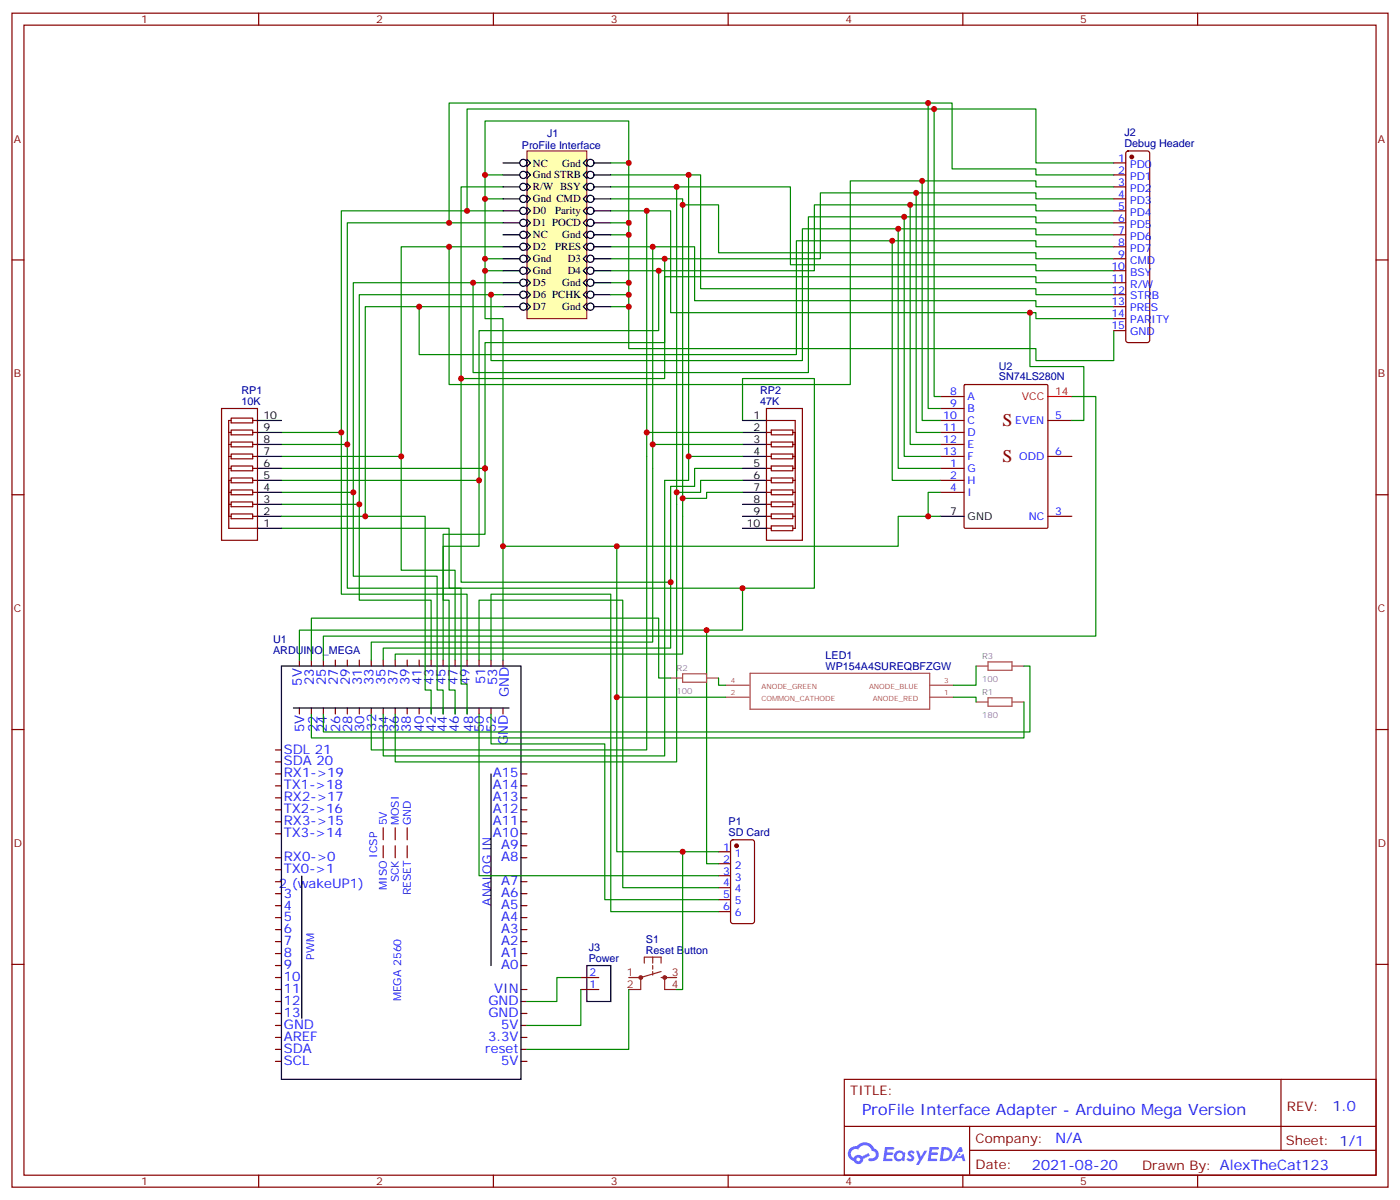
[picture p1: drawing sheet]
<svg xmlns="http://www.w3.org/2000/svg" width="412mm" height="353mm" viewBox="0 0 412 353" stroke-linecap="round" stroke-linejoin="round" font-family="sans-serif">
<g fill="none" stroke="#870000" stroke-width=".35">
<path d="M3.5 3.9h405.4v345.7h-405.4zM7.1 7.4h398.2v338.7h-398.2zM76.2 3.9v3.5M145.3 3.9v3.5M214.5 3.9v3.5M283.6 3.9v3.5M352.8 3.9v3.5M3.5 76.6h3.6M405.3 76.6h3.6M3.5 145.7h3.6M405.3 145.7h3.6M3.5 214.8h3.6"/>
<path d="M405.3 214.8h3.6M3.5 284h3.6M405.3 284h3.6M248.7 317.9h156.6v28.2h-156.6zM377.3 317.9v20.9M248.7 331.7h156.5M285.6 338.8h119.6M285.6 331.7v14.1M76.2 346.1v3.5M145.3 346.1v3.5M214.5 346.1v3.5M283.6 346.1v3.5"/>
<path d="M352.8 346.1v3.5"/>
</g>
<g fill="#5487ff">
<path d="M267.7 339a1.22 1.22 0 0 1 1.7 .3l-.4 .6a.47 .47 0 0 0-.3-.4 .47 .47 0 0 0-.5 .2l.1 .2a1.14 1.14 0 0 1 .8 1.7 1.14 1.14 0 0 1-1.9 0l-.2-.2 .5-.5 .7 .4a.29 .29 0 0 0 .3-.2 .29 .29 0 0 0-.2-.4 1.04 1.04 0 0 1-.6-1.7z"/>
<path d="M260.7 337.8h2.4l.3 .2-.2 .5h-1.8l-.1 .9h1.5l.3 .3-.3 .4h-1.6l-.2 1.1 1.7 .1 .2 .3-.2 .3h-2.6z"/>
<path d="M273.8 337.8h2.4l.3 .2-.1 .5h-1.8l-.2 .9h1.6l.3 .3-.4 .4h-1.6l-.1 1.1 1.7 .1 .2 .3-.2 .3h-2.6z"/>
<path d="M282.6 337.8h.7l.3 1.2-.6 .4a.69 .69 0 0 0-1 .2 .69 .69 0 0 0 .4 1 .69 .69 0 0 0 .9-.6l.5-.3 .6 2.2h-.8l-.2-.9h-1.8l-.5 .9h-.8z"/>
<path d="M269.8 338.9h.8l.6 1.8 1.1-1.8h.9l-2.6 4.2h-.8l.9-1.6z"/>
<path d="M277.4 337.8l-.6 4.1h1.3a2.11 2.11 0 0 0 2.5-2.1 2.11 2.11 0 0 0-2.5-2zM278.1 338.5a1.39 1.39 0 0 1 1.7 1.4 1.39 1.39 0 0 1-1.8 1.3h-.3z"/>
<path d="M263.7 339.4a1.54 1.54 0 0 0-.1 2.1 1.54 1.54 0 0 0 2.2 .2l.6 .2 .3-2.3-.2-.2-.4-.1a1.49 1.49 0 0 0-2.4 .1zM264 340.4a.94 .94 0 0 1 1.8 0 .94 .94 0 0 1-1.8 0z"/>
<path d="M250.4 338.2a2.18 2.18 0 0 0 1.1 3.7 1.44 1.44 0 0 0 1.6 .9 1.44 1.44 0 0 0 1.2-1.5l2-1-.5-.7-1.9 .9a1.47 1.47 0 0 0-2.4 .5 1.39 1.39 0 0 1-.7-2 1.39 1.39 0 0 1 2-.4 2.12 2.12 0 0 1 2.2-1.3 2.12 2.12 0 0 1 1.9 1.6 1.14 1.14 0 0 1 1.1 1.5 1.14 1.14 0 0 1-1.7 .7 .43 .43 0 0 0-.5 .3 .43 .43 0 0 0 .4 .5 1.98 1.98 0 0 0 2.5-1.2 1.98 1.98 0 0 0-1.2-2.5 3.1 3.1 0 0 0-5.3-.7l-.9 .1zM252.3 341.5a.55 .55 0 0 1 1.1 0 .55 .55 0 0 1-1.1 0z"/>
<circle cx="282.6" cy="339.9" r=".26"/>
</g>
<g fill="none" stroke="#870000" stroke-width=".35">
<path d="M88.2 194.4v1.7M91.7 194.4v1.7M95.2 194.4v1.7M98.8 194.4v1.7M102.3 194.4v1.7M105.8 194.4v1.7M109.4 194.4v1.7M112.9 194.4v1.7M116.4 194.4v1.7M119.9 194.4v1.7M123.5 194.4v1.7M127 194.4v1.7"/>
<path d="M130.5 194.4v1.7M134.1 194.4v1.7M137.6 194.4v1.7M141.1 194.4v1.7M144.6 194.4v1.7M148.2 194.4v1.7M88.2 208.5v1.8M91.7 208.5v1.8M95.2 208.5v1.8M98.8 208.5v1.8M102.3 208.5v1.8M105.8 208.5v1.8"/>
<path d="M109.4 208.5v1.8M112.9 208.5v1.8M116.4 208.5v1.8M119.9 208.5v1.8M123.5 208.5v1.8M127 208.5v1.8M130.5 208.5v1.8M134.1 208.5v1.8M137.6 208.5v1.8M141.1 208.5v1.8M144.6 208.5v1.8M148.2 208.5v1.8"/>
<path d="M81.1 238.5h1.8M81.1 234.9h1.8M81.1 231.4h1.8M81.1 227.9h1.8M81.1 224.4h1.8M81.1 220.8h1.8M153.5 238.5h1.7M153.5 234.9h1.7M153.5 231.4h1.7M153.5 227.9h1.7M81.1 259.6h1.8M81.1 256.1h1.8"/>
<path d="M81.1 252.6h1.8M81.1 245.5h1.8M81.1 242h1.8M112.9 243.8v3.5M112.9 249.1v3.5M116.4 243.8v3.5M116.4 249.1v3.5M119.9 243.8v3.5M119.9 249.1v3.5M153.5 259.6h1.7M153.5 252.6h1.7M153.5 245.5h1.7"/>
<path d="M153.5 242h1.7M153.5 249.1h1.7M81.1 277.3h1.8M81.1 273.8h1.8M81.1 270.2h1.8M81.1 266.7h1.8M81.1 263.2h1.8M153.5 277.3h1.7M153.5 273.8h1.7M153.5 270.2h1.7M153.5 266.7h1.7M153.5 263.2h1.7"/>
<path d="M81.1 298.5h1.8M81.1 294.9h1.8M81.1 291.4h1.8M81.1 287.9h1.8M81.1 284.3h1.8M81.1 280.8h1.8M153.5 298.5h1.7M153.5 294.9h1.7M153.5 291.4h1.7M153.5 284.3h1.7M153.5 280.8h1.7M81.1 312.6h1.8"/>
<path d="M81.1 309h1.8M81.1 305.5h1.8M81.1 302h1.8M153.5 312.6h1.7M153.5 309h1.7M153.5 305.5h1.7M153.5 302h1.7"/>
</g>
<path d="M82.9 196.1h70.6v121.8h-70.6zM86.4 208.5h63.5M144.6 227.9v56.4M88.9 258v41.9" fill="none" stroke="#000" stroke-width=".35"/>
<g fill="none" stroke="#008700" stroke-width=".35">
<path d="M142.9 51.5h5.3M142.9 58.6h5.3M148.2 55h-12.4v116.4h61.8v-28.2h7v-5.3h14.1M179.9 55h19.4v93.5M179.9 58.6h21.2v93.4M179.9 48h5.3v21.1h-5.3M179.9 51.5h22.9M185.2 48v-12.4h-42.3v40.6h5.3M142.9 76.2v3.5h5.3M148.2 72.7h-30v61.7h-35.3M148.2 65.6h-45.9v65.3h-19.4M148.2 62.1h-47.7v65.3h-17.6"/>
<path d="M179.9 62.1h10.6v72.3M179.9 72.7h12.4v65.2M179.9 79.7h14.1v17.7h-52.9v44.1h-58.2M179.9 76.2h15.9v24.7h-52.9v37h-60M185.2 69.1v14.2h-5.3M328.1 72.7h-22.9v-1.8h-70.6v33.5h-111.1v-14.1h-15.9v61.7h17.6v51.2h1.8v7.1M148.2 86.8h-42.4v61.7h-22.9M148.2 83.3h-44.1v61.7h-21.2M185.2 83.3v7h-5.3M328.1 86.8h-22.9v-1.8h-98.8v-33.5h-3.6v90h-7M218.7 123.8v-12.3h21.2v61.7h-107.6v-17.6h-49.4"/>
</g>
<path d="M225.8 120.3h10.6v38.8h-10.6z" fill="#fff" stroke="#870000" stroke-width=".35"/>
<path d="M218.7 123.8h7.1M218.7 127.4h7.1M218.7 130.9h7.1M218.7 134.4h7.1M218.7 137.9h7.1M218.7 141.5h7.1M218.7 145h7.1M218.7 148.5h7.1M218.7 152h7.1M218.7 155.6h7.1" fill="none" stroke="#000" stroke-width=".35"/>
<g fill="none" stroke="#870000" stroke-width=".35">
<path d="M225.8 127.4h1.4M225.8 130.9h1.4M225.8 134.4h1.4M225.8 137.9h1.4M225.8 123.8h8.4l.1 31.8h-.8M227.2 126.6h6.3v1.5h-6.3zM227.2 130.2h6.3v1.4h-6.3zM227.2 133.7h6.3v1.4h-6.3zM227.2 137.2h6.3v1.4h-6.3zM233.5 127.4h.7M233.5 130.9h.7M233.5 134.4h.7"/>
<path d="M233.5 137.9h.7M225.8 155.6h1.4M225.8 141.5h1.4M225.8 145h1.4M225.8 148.5h1.4M225.8 152h1.4M227.2 140.8h6.3v1.4h-6.3zM227.2 144.3h6.3v1.4h-6.3zM227.2 147.8h6.3v1.4h-6.3zM227.2 151.3h6.3v1.5h-6.3zM227.2 154.9h6.3v1.4h-6.3zM233.5 141.5h.7"/>
<path d="M233.5 145h.7M233.5 148.5h.7M233.5 152h.7"/>
</g>
<path d="M65.3 120.3h10.5v38.8h-10.5z" fill="#fff" stroke="#870000" stroke-width=".35"/>
<path d="M75.8 137.9h7.1M75.8 134.4h7.1M75.8 130.9h7.1M75.8 127.4h7.1M75.8 123.8h7.1M75.8 155.6h7.1M75.8 152h7.1M75.8 148.5h7.1M75.8 145h7.1M75.8 141.5h7.1" fill="none" stroke="#000" stroke-width=".35"/>
<g fill="none" stroke="#870000" stroke-width=".35">
<path d="M67.4 137.9h.7M67.4 134.4h.7M67.4 130.9h.7M67.4 127.4h.7M68.1 137.2h6.3v1.4h-6.3zM68.1 133.7h6.3v1.4h-6.3zM68.1 130.2h6.3v1.4h-6.3zM68.1 126.6h6.3v1.5h-6.3zM68.1 123.1h6.3v1.4h-6.3zM68.1 123.8h-.7v31.8h8.4M74.4 123.8h1.4M74.4 137.9h1.4"/>
<path d="M74.4 134.4h1.4M74.4 130.9h1.4M74.4 127.4h1.4M67.4 152h.7M67.4 148.5h.7M67.4 145h.7M67.4 141.5h.7M68.1 151.3h6.3v1.5h-6.3zM68.1 147.8h6.3v1.4h-6.3zM68.1 144.3h6.3v1.4h-6.3zM68.1 140.8h6.3v1.4h-6.3zM74.4 152h1.4"/>
<path d="M74.4 148.5h1.4M74.4 145h1.4M74.4 141.5h1.4"/>
</g>
<path d="M155.2 44.4h17.7v49.4h-17.7z" fill="#ffffb0" stroke="#800000" stroke-width=".29"/>
<g fill="none" stroke="#000" stroke-width=".35">
<path d="M148.2 48h4.9M148.2 51.5h4.9M148.2 55h4.9M148.2 58.6h4.9M155.2 46.9l1.1 1.1-1.1 1M155.2 50.4l1.1 1.1-1.1 1.1M155.2 54l1.1 1-1.1 1.1M155.2 57.5l1.1 1.1-1.1 1M172.9 46.9l-1.1 1.1 1.1 1M172.9 50.4l-1.1 1.1 1.1 1.1M172.9 54l-1.1 1 1.1 1.1M172.9 57.5l-1.1 1.1 1.1 1"/>
<path d="M175 48h4.9M175 51.5h4.9M175 55h4.9M175 58.6h4.9M148.2 62.1h4.9M148.2 65.6h4.9M148.2 69.1h4.9M148.2 72.7h4.9M148.2 76.2h4.9M148.2 79.7h4.9M155.2 61l1.1 1.1-1.1 1M155.2 64.6l1.1 1-1.1 1.1"/>
<path d="M155.2 68.1l1.1 1-1.1 1.1M155.2 71.6l1.1 1.1-1.1 1M155.2 75.1l1.1 1.1-1.1 1.1M155.2 78.7l1.1 1-1.1 1.1M172.9 61l-1.1 1.1 1.1 1M172.9 64.6l-1.1 1 1.1 1.1M172.9 68.1l-1.1 1 1.1 1.1M172.9 71.6l-1.1 1.1 1.1 1M172.9 75.1l-1.1 1.1 1.1 1.1M172.9 78.7l-1.1 1 1.1 1.1M175 62.1h4.9M175 65.6h4.9"/>
<path d="M175 69.1h4.9M175 72.7h4.9M175 76.2h4.9M175 79.7h4.9M148.2 83.3h4.9M148.2 86.8h4.9M148.2 90.3h4.9M155.2 82.2l1.1 1.1-1.1 1M155.2 85.7l1.1 1.1-1.1 1M155.2 89.3l1.1 1-1.1 1.1M172.9 82.2l-1.1 1.1 1.1 1M172.9 85.7l-1.1 1.1 1.1 1"/>
<path d="M172.9 89.3l-1.1 1 1.1 1.1M175 83.3h4.9M175 86.8h4.9M175 90.3h4.9M276.9 152h7.1M172.9 284.3h7v10.6h-7z"/>
<circle cx="154.2" cy="51.5" r="1.06"/>
<circle cx="154.2" cy="55" r="1.06"/>
<circle cx="154.2" cy="48" r="1.06"/>
<circle cx="154.2" cy="58.6" r="1.06"/>
<circle cx="173.9" cy="51.5" r="1.06"/>
<circle cx="173.9" cy="58.6" r="1.06"/>
<circle cx="173.9" cy="48" r="1.06"/>
<circle cx="173.9" cy="55" r="1.06"/>
<circle cx="154.2" cy="76.2" r="1.06"/>
<circle cx="154.2" cy="69.1" r="1.06"/>
<circle cx="154.2" cy="79.7" r="1.06"/>
<circle cx="154.2" cy="62.1" r="1.06"/>
<circle cx="154.2" cy="72.7" r="1.06"/>
<circle cx="154.2" cy="65.6" r="1.06"/>
<circle cx="173.9" cy="65.6" r="1.06"/>
<circle cx="173.9" cy="69.1" r="1.06"/>
<circle cx="173.9" cy="72.7" r="1.06"/>
<circle cx="173.9" cy="62.1" r="1.06"/>
<circle cx="173.9" cy="79.7" r="1.06"/>
<circle cx="173.9" cy="76.2" r="1.06"/>
<circle cx="154.2" cy="86.8" r="1.06"/>
<circle cx="154.2" cy="83.3" r="1.06"/>
<circle cx="154.2" cy="90.3" r="1.06"/>
<circle cx="173.9" cy="90.3" r="1.06"/>
<circle cx="173.9" cy="83.3" r="1.06"/>
<circle cx="173.9" cy="86.8" r="1.06"/>
</g>
<g fill="none" stroke="#008700" stroke-width=".35">
<path d="M273.4 30.3v90h3.5M275.2 32.1v84.7h1.7M199.3 55h33.5v23h72.4v1.7h22.9M269.9 56.8v70.6h7M271.6 53.3v70.5h5.3M328.1 58.6h-22.9v-1.8h-63.5v19.4h-45.9M328.1 55h-22.9v-1.7h-54.7v59.9h-118.2v-40.5M328.1 51.5h-22.9v-1.8h-24.7v-19.4h-148.2v35.3M328.1 48h-22.9v-15.9h-167.6v30M142.9 79.7v14.1h5.3v100.6M179.9 65.6h5.3M190.5 62.1h7.1v30h107.6v1.7h22.9"/>
<path d="M192.3 72.7h12.3v15.8h100.6v1.8h22.9M201.1 60.3h10.6v14.1h93.5v1.8h22.9M262.8 70.9v70.6h14.1M264.6 67.4v70.5h12.3M266.3 63.9v70.5h10.6M268.1 60.3v70.6h8.8M328.1 69.1h-22.9v-1.7h-68.8v38.8h-91.8v-19.4M328.1 65.6h-22.9v-1.7h-67.1v45.8h-98.8v-26.4M328.1 62.1h-22.9v-1.8h-65.3v19.4h-45.9M123.5 90.3h24.7M179.9 86.8h5.3M185.2 90.3v12.4h120v3.5h22.9v-8.8"/>
<path d="M303.4 92.1v15.8h15.9v15.9h-3.6M328.1 83.3h-22.9v-1.8h-109.4v30h-60M315.7 116.8h7.1v70.5h-227.6v7.1M100.5 127.4v47.6h37.1v19.4M102.3 130.9v42.3h33.5v28.2h1.8v8.9M118.2 134.4v33.5h15.9v26.5M142.9 137.9v19.4h-12.4v19.4h1.8v26.5h1.8v7.1M190.5 134.4v86.4h-81.1v-10.5M190.5 127.4h28.2M192.3 137.9v51.2h-82.9v5.3M192.3 130.9h26.4M202.8 134.4h15.9"/>
<path d="M82.9 152h24.7M104.1 145v24.7h24.7v33.5h1.7v7.1M105.8 148.5v28.2h21.2v17.7M141.1 141.5v19.4h-10.6v33.5M195.8 141.5v81.1h-82.9v-12.3M199.3 148.5v75.9h-82.9v-14.1M201.1 152v40.6h-84.7v1.8M218.7 141.5h-12.3v3.5h-7.1M218.7 145h-10.6v1.8h-7M276.9 152h-12.3v8.9h-82.9M276.9 145h-3.5v7M148.2 160.9h33.5v89.9h30"/>
<path d="M197.6 171.4v19.5h-84.7v3.5M218.7 173.2v12.4h-130.5v8.8M91.7 194.4v-12.4h102.3v17.7h3.6M141.1 194.4v-17.7h42.3v84.7h28.3M144.6 194.4v-19.4h35.3v93.5h31.8M208.1 185.6v68.8h3.6M211.7 199.7v2.1h2.1M287.5 196.1v5.7h-6.7M301.6 196.1h1.8v19.4h-208.2v-5.2M141.1 210.3v47.6h70.6M144.6 210.3v8.8h33.6v45.8h33.5M181.7 205.3h32.1"/>
<path d="M280.8 205.3h6.7v1.4M301.6 206.7v10.6h-209.9v-7M201.1 250.8v40.6h-1.8M171.1 287.9h-7.1v7h-8.8M171.1 291.4v10.6h-15.9M185.2 291.4v17.6h-30"/>
</g>
<g fill="none" stroke="#870000" stroke-width=".35">
<path d="M328.1 48h3.5M328.1 51.5h3.5M328.1 55h3.5M328.1 58.6h3.5M331.8 44.7l.5-.3h5.7l.5 .3 .2 .5v55l-.3 .5-.4 .2h-5.7l-.5-.2-.2-.5v-55zM328.1 62.1h3.5M328.1 65.6h3.5M328.1 69.1h3.5M328.1 72.7h3.5M328.1 76.2h3.5M328.1 79.7h3.5M328.1 83.3h3.5"/>
<path d="M328.1 86.8h3.5M328.1 90.3h3.5M328.1 93.8h3.5M328.1 97.4h3.5M276.9 116.8h7.1M284 113.4l.3-.2h24l.3 .2 .1 41.8-.2 .3-24.2 .1-.3-.2zM276.9 120.3h7.1M276.9 123.8h7.1M276.9 127.4h7.1M276.9 130.9h7.1M276.9 134.4h7.1M276.9 137.9h7.1"/>
<path d="M308.7 123.8h7M308.7 134.4h7M276.9 145h7.1M276.9 141.5h7.1M308.7 152h7M211.7 250.8h3.5M211.7 254.4h3.5M211.7 257.9h3.5M215.4 247.5l.5-.2h5.6l.7 .4v23.6l-.4 .6-5.9 .1-.7-.5v-23.5zM211.7 261.4h3.5M211.7 264.9h3.5M211.7 268.5h3.5"/>
<path d="M171.1 291.4h5.3M171.1 287.9h5.3"/>
</g>
<g fill="#870000" stroke="#870000" stroke-width=".35">
<circle cx="217" cy="249.1" r=".53"/>
<circle cx="333.4" cy="46.2" r=".53"/>
</g>
<g fill="none" stroke="#a64a4a" stroke-width=".35">
<path d="M197.6 199.7h3.4M201.1 198.4h7v2.5h-7zM208.2 199.7h3.5M221 198.3h52.9v10.5h-52.9zM287.5 196.1h3.5M291 194.9h7.1v2.5h-7.1zM298.2 196.1h3.4M213.8 205.3h6.9M213.8 201.8h6.9M273.9 205.3h6.9M273.9 201.8h6.9M287.5 206.7h3.5"/>
<path d="M291 205.5h7.1v2.5h-7.1zM298.2 206.7h3.4"/>
</g>
<path d="M185.2 287.9h3.5M188.7 287.9v3.5h-3.5M189.8 283.6v-1.7h4.9v1.7M192.3 281.9v1.7M192.3 284.3v1.1M192.3 286.1v1.1M194.7 287.9h4.6M194.7 286.1l-6 1.8M195.8 287.9v3.5h3.5" fill="none" stroke="#8c2424" stroke-width=".35"/>
<g fill="none" stroke="#8c2424" stroke-width=".71">
<circle cx="188.7" cy="287.9" r=".35"/>
<circle cx="195.8" cy="287.9" r=".35"/>
</g>
<path d="M308.7 116.8h7" fill="none" stroke="#f00" stroke-width=".35"/>
<g fill="#c00">
<circle cx="185.2" cy="83.3" r=".88"/>
<circle cx="185.2" cy="69.1" r=".88"/>
<circle cx="100.5" cy="127.4" r=".88"/>
<circle cx="102.3" cy="130.9" r=".88"/>
<circle cx="118.2" cy="134.4" r=".88"/>
<circle cx="142.9" cy="137.9" r=".88"/>
<circle cx="141.1" cy="141.5" r=".88"/>
<circle cx="104.1" cy="145" r=".88"/>
<circle cx="105.8" cy="148.5" r=".88"/>
<circle cx="142.9" cy="58.6" r=".88"/>
<circle cx="142.9" cy="51.5" r=".88"/>
<circle cx="185.2" cy="48" r=".88"/>
<circle cx="142.9" cy="76.2" r=".88"/>
<circle cx="142.9" cy="79.7" r=".88"/>
<circle cx="197.6" cy="171.4" r=".88"/>
<circle cx="148.2" cy="160.9" r=".88"/>
<circle cx="208.1" cy="185.6" r=".88"/>
<circle cx="185.2" cy="90.3" r=".88"/>
<circle cx="190.5" cy="62.1" r=".88"/>
<circle cx="192.3" cy="72.7" r=".88"/>
<circle cx="135.8" cy="111.5" r=".88"/>
<circle cx="199.3" cy="55" r=".88"/>
<circle cx="201.1" cy="60.3" r=".88"/>
<circle cx="144.6" cy="86.8" r=".88"/>
<circle cx="139.3" cy="83.3" r=".88"/>
<circle cx="194" cy="79.7" r=".88"/>
<circle cx="195.8" cy="76.2" r=".88"/>
<circle cx="132.3" cy="72.7" r=".88"/>
<circle cx="132.3" cy="65.6" r=".88"/>
<circle cx="137.6" cy="62.1" r=".88"/>
<circle cx="202.8" cy="51.5" r=".88"/>
<circle cx="185.2" cy="65.6" r=".88"/>
<circle cx="185.2" cy="86.8" r=".88"/>
<circle cx="190.5" cy="127.4" r=".88"/>
<circle cx="192.3" cy="130.9" r=".88"/>
<circle cx="202.8" cy="134.4" r=".88"/>
<circle cx="199.3" cy="145" r=".88"/>
<circle cx="201.1" cy="146.8" r=".88"/>
<circle cx="181.7" cy="205.3" r=".88"/>
<circle cx="201.1" cy="250.8" r=".88"/>
<circle cx="275.2" cy="32.1" r=".88"/>
<circle cx="273.4" cy="30.3" r=".88"/>
<circle cx="271.6" cy="53.3" r=".88"/>
<circle cx="269.9" cy="56.8" r=".88"/>
<circle cx="268.1" cy="60.3" r=".88"/>
<circle cx="266.3" cy="63.9" r=".88"/>
<circle cx="264.6" cy="67.4" r=".88"/>
<circle cx="262.8" cy="70.9" r=".88"/>
<circle cx="181.7" cy="160.9" r=".88"/>
<circle cx="273.4" cy="152" r=".88"/>
<circle cx="303.4" cy="92.1" r=".88"/>
<circle cx="218.7" cy="173.2" r=".88"/>
<circle cx="123.5" cy="90.3" r=".88"/>
<circle cx="107.6" cy="152" r=".88"/>
</g>
<g font-size="5.3" fill="#800">
<text x="295.3" y="125.6">S</text>
<text x="295.3" y="136.2">S</text>
</g>
<text font-size="4.6" fill="#00f" x="254" y="328.4">ProFile Interface Adapter - Arduino Mega Version</text>
<g font-size="4.2" fill="#00f">
<text x="392.5" y="327.1">1.0</text>
<text x="310.9" y="336.7">N/A</text>
<text x="304" y="344.5">2021-08-20</text>
</g>
<g font-size="3.9" fill="#00f">
<text x="88.9" y="202" transform="rotate(-90 88.9 202)">5V</text>
<text x="92.4" y="201.8" transform="rotate(-90 92.4 201.8)">23</text>
<text x="96" y="201.8" transform="rotate(-90 96 201.8)">25</text>
<text x="99.5" y="201.8" transform="rotate(-90 99.5 201.8)">27</text>
<text x="103" y="201.8" transform="rotate(-90 103 201.8)">29</text>
<text x="106.5" y="201.8" transform="rotate(-90 106.5 201.8)">31</text>
<text x="110.1" y="201.8" transform="rotate(-90 110.1 201.8)">33</text>
<text x="113.6" y="201.8" transform="rotate(-90 113.6 201.8)">35</text>
<text x="117.1" y="201.8" transform="rotate(-90 117.1 201.8)">37</text>
<text x="120.6" y="201.8" transform="rotate(-90 120.6 201.8)">39</text>
<text x="124.2" y="201.8" transform="rotate(-90 124.2 201.8)">41</text>
<text x="127.7" y="201.8" transform="rotate(-90 127.7 201.8)">43</text>
<text x="131.2" y="201.8" transform="rotate(-90 131.2 201.8)">45</text>
<text x="134.8" y="201.8" transform="rotate(-90 134.8 201.8)">47</text>
<text x="138.3" y="201.8" transform="rotate(-90 138.3 201.8)">49</text>
<text x="142.9" y="201.4" transform="rotate(-90 142.9 201.4)">51</text>
<text x="146.4" y="201.8" transform="rotate(-90 146.4 201.8)">53</text>
<text x="149.9" y="205.4" transform="rotate(-90 149.9 205.4)">GND</text>
<text x="89.6" y="215.5" transform="rotate(-90 89.6 215.5)">5V</text>
<text x="93.5" y="215.5" transform="rotate(-90 93.5 215.5)">22</text>
<text x="96.3" y="215.5" transform="rotate(-90 96.3 215.5)">24</text>
<text x="100.2" y="215.5" transform="rotate(-90 100.2 215.5)">26</text>
<text x="103.7" y="215.5" transform="rotate(-90 103.7 215.5)">28</text>
<text x="107.2" y="215.5" transform="rotate(-90 107.2 215.5)">30</text>
<text x="110.8" y="215.2" transform="rotate(-90 110.8 215.2)">32</text>
<text x="114.3" y="215.5" transform="rotate(-90 114.3 215.5)">34</text>
<text x="117.5" y="215.5" transform="rotate(-90 117.5 215.5)">36</text>
<text x="121" y="215.5" transform="rotate(-90 121 215.5)">38</text>
<text x="124.9" y="215.5" transform="rotate(-90 124.9 215.5)">40</text>
<text x="128.4" y="215.5" transform="rotate(-90 128.4 215.5)">42</text>
<text x="131.6" y="215.5" transform="rotate(-90 131.6 215.5)">44</text>
<text x="135.1" y="215.5" transform="rotate(-90 135.1 215.5)">46</text>
<text x="139.3" y="215.5" transform="rotate(-90 139.3 215.5)">48</text>
<text x="142.5" y="215.5" transform="rotate(-90 142.5 215.5)">50</text>
<text x="146" y="215.5" transform="rotate(-90 146 215.5)">52</text>
<text x="83.6" y="221.9">SDL 21</text>
<text x="149.6" y="219.4" transform="rotate(-90 149.6 219.4)">GND</text>
<text x="83.6" y="225.4">SDA 20</text>
<text x="83.6" y="232.5">TX1-&gt;18</text>
<text x="83.6" y="229">RX1-&gt;19</text>
<text x="145.2" y="232.5">A14</text>
<text x="145.2" y="229">A15</text>
<text x="83.6" y="239.5">TX2-&gt;16</text>
<text x="83.6" y="236">RX2-&gt;17</text>
<text x="145.2" y="239.5">A12</text>
<text x="145.2" y="236">A13</text>
<text x="83.6" y="243.1">RX3-&gt;15</text>
<text x="145.2" y="243.1">A11</text>
<text x="83.6" y="246.6">TX3-&gt;14</text>
<text x="145.2" y="246.6">A10</text>
<text x="147.6" y="250.1">A9</text>
<text x="83.6" y="257.2">TX0-&gt;1</text>
<text x="83.6" y="253.6">RX0-&gt;0</text>
<text x="147.6" y="253.6">A8</text>
<text x="82.1" y="261.4">2 (wakeUP1)</text>
<text x="147.6" y="260.7">A7</text>
<text x="83.6" y="268.1">4</text>
<text x="83.6" y="264.6">3</text>
<text x="147.6" y="267.8">A5</text>
<text x="147.6" y="264.2">A6</text>
<text x="83.6" y="274.8">6</text>
<text x="83.6" y="271.3">5</text>
<text x="147.6" y="274.8">A3</text>
<text x="147.6" y="271.3">A4</text>
<text x="83.6" y="281.9">8</text>
<text x="83.6" y="278.3">7</text>
<text x="147.6" y="281.9">A1</text>
<text x="147.6" y="278.3">A2</text>
<text x="83.6" y="285.4">9</text>
<text x="147.6" y="285.4">A0</text>
<text x="83.6" y="292.5">11</text>
<text x="83.6" y="288.9">10</text>
<text x="145.6" y="292.5">VIN</text>
<text x="83.6" y="299.5">13</text>
<text x="83.6" y="296">12</text>
<text x="143.9" y="299.5">GND</text>
<text x="143.9" y="296">GND</text>
<text x="83.6" y="303">GND</text>
<text x="147.6" y="303">5V</text>
<text x="83.6" y="310.1">SDA</text>
<text x="83.6" y="306.6">AREF</text>
<text x="142.9" y="310.1">reset</text>
<text x="143.8" y="306.6">3.3V</text>
<text x="83.6" y="313.6">SCL</text>
<text x="147.6" y="313.6">5V</text>
</g>
<g font-size="3.9" fill="#800">
<text x="250.5" y="322.4">TITLE:</text>
<text x="379.1" y="327.1">REV:</text>
<text x="287.4" y="336.6">Company:</text>
<text x="378.7" y="337.3">Sheet: 1/1</text>
<text x="287.4" y="344.3">Date:</text>
<text x="336.4" y="344.4">Drawn By: AlexTheCat123</text>
</g>
<text font-size="3.5" fill="#00f" x="144.6" y="266.7" transform="rotate(-90 144.6 266.7)">ANALOG IN</text>
<g font-size="3.2" fill="#800">
<text x="41.6" y="6.9">1</text>
<text x="110.8" y="6.9">2</text>
<text x="179.9" y="6.9">3</text>
<text x="249.1" y="6.9">4</text>
<text x="318.2" y="6.9">5</text>
<text x="4.1" y="42">A</text>
<text x="405.9" y="42">A</text>
<text x="4.1" y="111.1">B</text>
<text x="405.9" y="111.1">B</text>
<text x="4.1" y="180.3">C</text>
<text x="405.9" y="180.3">C</text>
<text x="4.1" y="249.4">D</text>
<text x="405.9" y="249.4">D</text>
<text x="41.6" y="349.1">1</text>
<text x="110.8" y="349.1">2</text>
<text x="179.9" y="349.1">3</text>
<text x="249.1" y="349.1">4</text>
<text x="318.2" y="349.1">5</text>
</g>
<g font-size="3.2" fill="#000080">
<text x="161.2" y="40.2">J1</text>
<text x="331.2" y="40">J2</text>
<text x="153.7" y="43.8">ProFile Interface</text>
<text x="331.2" y="43.2">Debug Header</text>
<text x="294.2" y="112">SN74LS280N</text>
<text x="294.2" y="108.8">U2</text>
<text x="71.1" y="119.2">10K</text>
<text x="71.1" y="116">RP1</text>
<text x="223.9" y="119.2">47K</text>
<text x="223.9" y="116">RP2</text>
<text x="80.4" y="189.4">U1</text>
<text x="80.4" y="192.6">ARDUINO_MEGA</text>
<text x="243.2" y="197.2">WP154A4SUREQBFZGW</text>
<text x="243.2" y="194">LED1</text>
<text x="214.6" y="242.9">P1</text>
<text x="214.6" y="246.1">SD Card</text>
<text x="173.4" y="280.1">J3</text>
<text x="190.2" y="280.8">Reset Button</text>
<text x="190.2" y="277.6">S1</text>
<text x="173.4" y="283.3">Power</text>
</g>
<g font-size="3.2" fill="#00f">
<text x="329.4" y="47.6">1</text>
<text x="329.4" y="51.2">2</text>
<text x="332.9" y="49.4">PD0</text>
<text x="332.9" y="52.9">PD1</text>
<text x="329.4" y="54.7">3</text>
<text x="329.4" y="58.2">4</text>
<text x="332.9" y="56.4">PD2</text>
<text x="332.9" y="60">PD3</text>
<text x="329.4" y="61.7">5</text>
<text x="329.4" y="65.3">6</text>
<text x="332.9" y="63.5">PD4</text>
<text x="329.4" y="68.8">7</text>
<text x="332.9" y="67">PD5</text>
<text x="332.9" y="70.6">PD6</text>
<text x="329.4" y="72.3">8</text>
<text x="329.4" y="75.8">9</text>
<text x="332.9" y="74.1">PD7</text>
<text x="332.9" y="77.6">CMD</text>
<text x="327.4" y="79.4">10</text>
<text x="327.4" y="82.9">11</text>
<text x="332.9" y="81.1">BSY</text>
<text x="327.4" y="86.4">12</text>
<text x="327.4" y="90">13</text>
<text x="332.9" y="84.7">R/W</text>
<text x="332.9" y="88.2">STRB</text>
<text x="327.4" y="93.5">14</text>
<text x="332.9" y="91.7">PRES</text>
<text x="332.9" y="95.2">PARITY</text>
<text x="327.4" y="97">15</text>
<text x="332.9" y="98.8">GND</text>
<text x="279.9" y="116.4">8</text>
<text x="279.9" y="119.9">9</text>
<text x="285" y="117.8">A</text>
<text x="277.8" y="123.5">10</text>
<text x="285" y="121.4">B</text>
<text x="285" y="124.9">C</text>
<text x="299.1" y="124.9">EVEN</text>
<text x="310.8" y="123.5">5</text>
<text x="277.8" y="127">11</text>
<text x="277.8" y="130.5">12</text>
<text x="285" y="128.4">D</text>
<text x="285" y="131.9">E</text>
<text x="277.8" y="134.1">13</text>
<text x="279.9" y="137.6">1</text>
<text x="285" y="135.5">F</text>
<text x="300.2" y="135.5">ODD</text>
<text x="310.8" y="134.1">6</text>
<text x="279.9" y="141.1">2</text>
<text x="285" y="139">G</text>
<text x="285" y="142.5">H</text>
<text x="279.9" y="144.6">4</text>
<text x="285" y="146">I</text>
<text x="303" y="153.1">NC</text>
<text x="310.8" y="151.7">3</text>
<text x="113.9" y="243.1" transform="rotate(-90 113.9 243.1)">5V</text>
<text x="117.5" y="243.1" transform="rotate(-90 117.5 243.1)">MOSI</text>
<text x="121" y="243.1" transform="rotate(-90 121 243.1)">GND</text>
<text x="213" y="250.5">1</text>
<text x="111.1" y="252.6" transform="rotate(-90 111.1 252.6)">ICSP</text>
<text x="213" y="254">2</text>
<text x="213" y="257.5">3</text>
<text x="216.5" y="252.2">1</text>
<text x="216.5" y="255.8">2</text>
<text x="113.9" y="262" transform="rotate(-90 113.9 262)">MISO</text>
<text x="117.5" y="259.9" transform="rotate(-90 117.5 259.9)">SCK</text>
<text x="121" y="263.6" transform="rotate(-90 121 263.6)">RESET</text>
<text x="213" y="261.1">4</text>
<text x="216.5" y="259.3">3</text>
<text x="216.5" y="262.8">4</text>
<text x="213" y="264.6">5</text>
<text x="213" y="268.1">6</text>
<text x="216.5" y="266.3">5</text>
<text x="216.5" y="269.9">6</text>
<text x="92.6" y="282.6" transform="rotate(-90 92.6 282.6)">PWM</text>
<text x="173.7" y="287.5">2</text>
<text x="173.7" y="291">1</text>
<text x="118.2" y="294.9" transform="rotate(-90 118.2 294.9)">MEGA 2560</text>
</g>
<g font-size="3.2">
<text x="157" y="49">NC</text>
<text x="157" y="52.6">Gnd STRB</text>
<text x="165.6" y="49">Gnd</text>
<text x="157" y="56.1">R/W BSY</text>
<text x="157" y="59.6">Gnd CMD</text>
<text x="157" y="63.1">D0</text>
<text x="163.5" y="63.1">Parity</text>
<text x="157" y="66.7">D1 POCD</text>
<text x="157" y="70.2">NC</text>
<text x="165.6" y="70.2">Gnd</text>
<text x="157" y="73.7">D2</text>
<text x="157" y="77.3">Gnd</text>
<text x="163.6" y="73.7">PRES</text>
<text x="167.2" y="77.3">D3</text>
<text x="157" y="80.8">Gnd</text>
<text x="167.2" y="80.8">D4</text>
<text x="157" y="84.3">D5</text>
<text x="157" y="87.8">D6 PCHK</text>
<text x="165.6" y="84.3">Gnd</text>
<text x="157" y="91.4">D7</text>
<text x="165.6" y="91.4">Gnd</text>
<text x="77.6" y="123.5">10</text>
<text x="222" y="123.5">1</text>
<text x="77.6" y="130.5">8</text>
<text x="77.6" y="127">9</text>
<text x="222" y="127">2</text>
<text x="222" y="130.5">3</text>
<text x="77.6" y="137.6">6</text>
<text x="77.6" y="134.1">7</text>
<text x="222" y="134.1">4</text>
<text x="222" y="137.6">5</text>
<text x="77.6" y="141.1">5</text>
<text x="222" y="141.1">6</text>
<text x="77.6" y="148.2">3</text>
<text x="77.6" y="144.6">4</text>
<text x="222" y="144.6">7</text>
<text x="222" y="148.2">8</text>
<text x="77.6" y="155.2">1</text>
<text x="77.6" y="151.7">2</text>
<text x="220" y="155.2">10</text>
<text x="222" y="151.7">9</text>
<text x="279.9" y="151.7">7</text>
<text x="285" y="153.1">GND</text>
</g>
<g font-size="3.2" fill="#f00">
<text x="301" y="117.8">VCC</text>
<text x="310.8" y="116.4">14</text>
</g>
<g font-size="3.2" fill="#8d2323">
<text x="184.6" y="287.5">1</text>
<text x="197.9" y="287.5">3</text>
<text x="184.6" y="291">2</text>
<text x="197.9" y="291">4</text>
</g>
<g font-size="2.5" fill="#838383">
<text x="199.3" y="197.6">R2</text>
<text x="289.3" y="194.1">R3</text>
<text x="289.3" y="200.7">100</text>
<text x="199.3" y="204.3">100</text>
<text x="289.3" y="204.6">R1</text>
<text x="289.3" y="211.3">180</text>
</g>
<g font-size="2.1" fill="#a54b4b">
<text x="215.3" y="201.1">4</text>
<text x="224.3" y="202.8">ANODE_GREEN</text>
<text x="256" y="202.8">ANODE_BLUE</text>
<text x="278.1" y="201.1">3</text>
<text x="215.3" y="204.6">2</text>
<text x="224.3" y="206.4">COMMON_CATHODE</text>
<text x="257.1" y="206.4">ANODE_RED</text>
<text x="278.1" y="204.6">1</text>
</g>
</svg>
